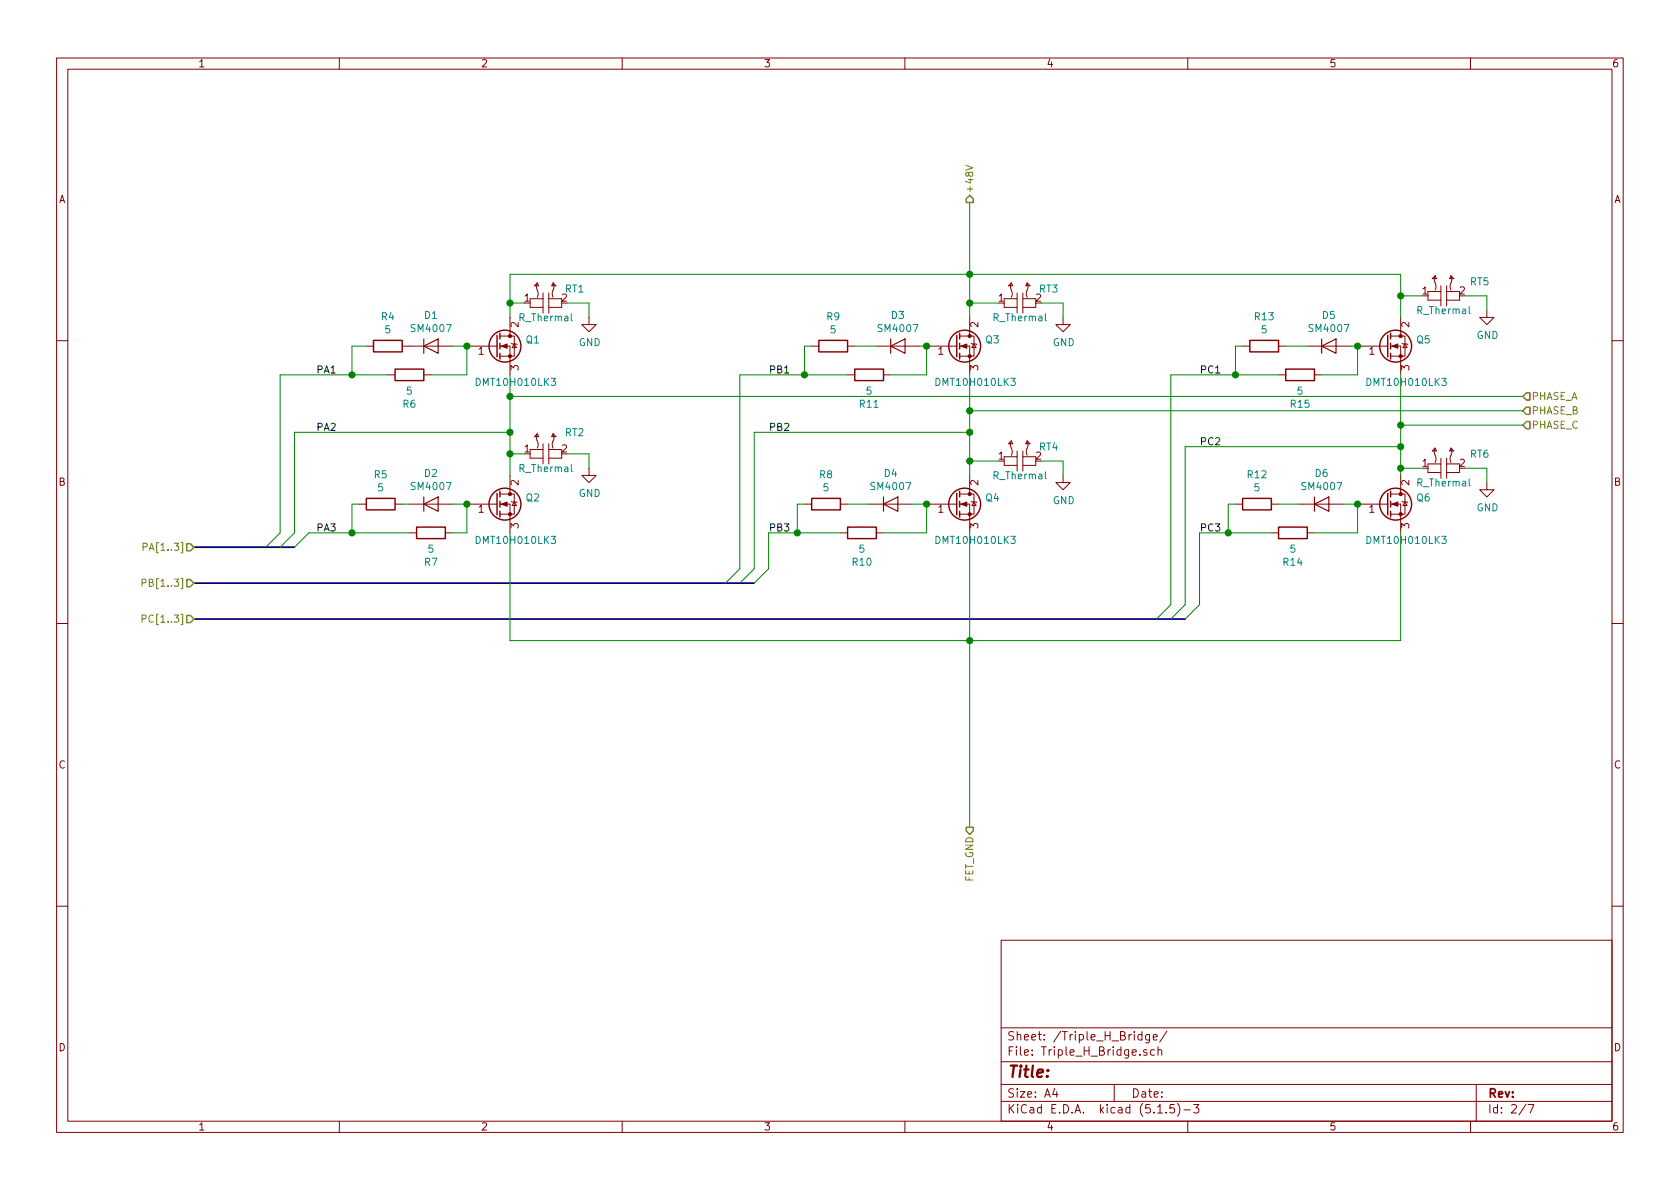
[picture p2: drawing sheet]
<svg xmlns="http://www.w3.org/2000/svg" width="297mm" height="210mm" viewBox="0 0 297 210" stroke-linecap="round" stroke-linejoin="round" font-family="sans-serif">
<g fill="none" stroke="#840000" stroke-width=".18">
<path d="M10 10.3h277v189.9h-277zM12 12.2h273v186.1h-273zM60 10.3v1.9M110 10.3v1.9M160 10.3v1.9M210 10.3v1.9M260 10.3v1.9M88.4 59.4h1.8M90.2 59.4h.7v3.6h-2.5M90.2 56.1v3.3M93.7 52.8h2.3v1.6h-2.3v-.8M94.5 50.5l.5-.5 .2 .5z"/>
<path d="M95 50a2.33 2.33 0 0 0 .1 1.8l-.1 .8M96 51.8v1M96 54.4v1M97 51.8v1M97 54.4v1M97.8 50l.1 .6-.3 1.2 .2 .8M97.8 50l.5 .5h-.8zM99.3 52.8h-2.3v1.6h2.3v-.8M104.1 56.1v1.3h1.3l-1.3 1.3-1.2-1.3h1.2M169.7 59.4h1.7M171.4 59.4h.8v3.6h-2.5M171.4 56.1v3.3"/>
<path d="M177.5 52.8h2.3v1.6h-2.3v-.8M178.3 50.5l.5-.5 .3 .5zM178.8 50a2.33 2.33 0 0 0 .2 1.8l-.2 .8M179.8 51.8v1M179.8 54.4v1M180.8 51.8v1M180.8 54.4v1M181.6 50l.2 .8-.3 1 .1 .8M181.6 50l.5 .5h-.7zM183.1 52.8h-2.3v1.6h2.3v-.8M188 56.1v1.3h1.2l-1.2 1.3-1.3-1.3h1.3M245.9 59.4h1.7"/>
<path d="M247.6 59.4h.8v3.6h-2.5M247.6 56.1v3.3M252.5 51.6h2.3v1.5h-2.3v-.8M253.2 49.3l.5-.5 .3 .5zM253.7 48.8a2.33 2.33 0 0 0 .2 1.8l-.2 .7M254.8 50.5v1.1M254.8 53.1v1M255.8 50.5v1.1M255.8 53.1v1M256.5 48.8l.2 .5-.3 1.2 .1 .8M256.5 48.8l.5 .5h-.7zM258.1 51.6h-2.3v1.5h2.3v-.8"/>
<path d="M262.9 54.9v1.2h1.3l-1.3 1.3-1.3-1.3h1.3M10 60.2h2M64.8 61.2h1.2M68.6 66.3h1.2M71.1 61.2h8.9M74.9 66.3h1.3M82.5 61.2h5.1M87.7 61.2h.2M88.4 61.2h1.8v5.1M90.4 60.7l.2 .1h.7l.1 .2M90.9 60.8l.4 .7h-.7zM93.7 79.5h2.3v1.5h-2.3v-.7"/>
<path d="M94.5 77.2l.5-.5 .2 .5zM95 76.7a2.33 2.33 0 0 0 .1 1.8l-.1 .7M96 78.5v1M97 78.5v1M97.8 76.7l.1 .6-.3 1.2 .2 .7M97.8 76.7l.5 .5h-.8zM99.3 79.5h-2.3v1.5h2.3v-.7M143.5 61.2h1.3M149.9 66.3h1.2M149.9 61.2h1.2M154.9 61.2h7.7M156.2 66.3h1.3"/>
<path d="M163.8 61.2h5.1M169 61.2h.2M169.7 61.2h1.7v5.1M171.7 60.7l.1 .1h.8l.1 .2M172.2 60.8l.4 .7h-.8zM178.3 78.5l.5-.5 .3 .5zM178.8 78a2.33 2.33 0 0 0 .2 1.8l-.2 .7M179.8 79.8v1M180.8 79.8v1M181.6 78l.2 .8-.3 .9 .1 .8M181.6 78l.5 .5h-.7zM219.7 61.2h1.3"/>
<path d="M226.1 66.3h1.2M226.1 61.2h1.2M231.1 61.2h7.7M232.4 66.3h1.3M240 61.2h5.1M245.2 61.2h.2M245.9 61.2h1.7v5.1M247.9 60.7l.1 .1h.8l.1 .2M248.4 60.8l.4 .7h-.8zM253.2 79.8l.5-.6 .3 .6zM253.7 79.2a2.33 2.33 0 0 0 .2 1.8l-.2 .8M256.5 79.2l.2 .6-.3 1.2 .1 .8"/>
<path d="M256.5 79.2l.5 .6h-.7zM285 60.2h2M63.5 89.1h1.3M69.8 89.1h1.3M72.4 94.2h1.3M72.4 89.1h7.6M78.7 94.2h1.3M82.5 89.1h5.1M87.7 89.1h.2M88.4 89.1h1.8v5.1M88.4 87.4h1.8M90.2 87.4h.7v3.5h-2.5"/>
<path d="M90.2 84.1v3.3M90.4 88.6l.2 .2h.7l.1 .1M90.9 88.8l.4 .6h-.7zM96 81v1M97 81v1M104.1 82.8v1.3h1.3l-1.3 1.2-1.2-1.2h1.2M142.2 89.1h1.3M148.6 94.2h1.3M148.6 89.1h1.3M153.7 89.1h7.6M154.9 94.2h1.3M163.8 89.1h5.1"/>
<path d="M169 89.1h.2M169.7 89.1h1.7v5.1M169.7 87.4h1.7M171.4 87.4h.8v3.5h-2.5M171.4 84.1v3.3M171.7 88.6l.1 .2h.8l.1 .1M172.2 88.8l.4 .6h-.8zM177.5 80.8h2.3v1.5h-2.3v-.8M179.8 82.3v1M180.8 82.3v1M183.1 80.8h-2.3v1.5h2.3v-.8M188 84.1v1.2h1.2l-1.2 1.3-1.3-1.3h1.3"/>
<path d="M218.4 89.1h1.3M224.8 94.2h1.3M224.8 89.1h1.3M229.9 89.1h7.6M231.1 94.2h1.3M240 89.1h5.1M245.2 89.1h.2M245.9 89.1h1.7v5.1M245.9 87.4h1.7M247.6 87.4h.8v3.5h-2.5M247.6 84.1v3.3M247.9 88.6l.1 .2h.8l.1 .1"/>
<path d="M248.4 88.8l.4 .6h-.8zM252.5 82h2.3v1.6h-2.3v-.8M254.8 81v1M254.8 83.6v1M255.8 81v1M255.8 83.6v1M258.1 82h-2.3v1.6h2.3v-.8M262.9 85.3v1.3h1.3l-1.3 1.3-1.3-1.3h1.3M10 110.3h2M285 110.3h2M10 160.2h2M177 166.3h108v32h-108z"/>
<path d="M285 160.2h2M60 198.3v1.9M110 198.3v1.9M160 198.3v1.9M177 194.8h108M177 191.8h108M177 187.8h108M177 181.8h108M186.5 192.5l-.4 1h1M186.8 193v1M197 191.8v3M201.9 183l-.4-.1-.3 .3 .1 .6h.6"/>
<path d="M201.9 182.4v1.5M202.8 185.7a.37 .37 0 0 0-.6 .1l.1 .2 .5 .2v.1l-.2 .3-.4-.1M203.3 182.9v1.2l-.3 .3-.4-.1M203.3 183l-.5-.1-.3 .3 .1 .6 .2 .1 .5-.1M203.9 183.4l.7-.1-.1-.3-.4-.1-.2 .2 .1 .7h.5M204.1 185.7l-.4-.1-.3 .3 .1 .6 .2 .1 .4-.1M204.7 196.8h.8M204.7 185.7h.1a.37 .37 0 0 1 .6 .1v.8M204.7 185.1v1.5M206.2 196.7v.1M206.3 182.3l-1.2 2M207.6 195.3h-.7l-.1 .7 .2-.1 .5 .1 .2 .2-.1 .5-.2 .1-.6-.1"/>
<path d="M208.2 195.1a1.71 1.71 0 0 1 0 2.3M209.3 196.3h1.2M210 198.3v1.9M211 195.3h1l-.5 .6 .4 .1v.7l-.2 .1-.7-.1M260 198.3v1.9M261 191.8v6.5M269.8 195.2l-1.2 2M270.2 195.3h1l-.6 1.5"/>
</g>
<g fill="none" stroke="#840000" stroke-width=".25">
<path d="M87.9 59.3v3.8M88.4 58.9v1M169.2 59.3v3.8M169.7 58.9v1M245.4 59.3v3.8M245.9 58.9v1M66 60.2h5.1v2h-5.1zM69.8 65.3h5.1v2h-5.1zM88.4 60.7v1M88.4 62.5v1M144.8 60.2h5.1v2h-5.1zM151.1 65.3h5.1v2h-5.1z"/>
<path d="M169.7 60.7v1M169.7 62.5v1M221 60.2h5.1v2h-5.1zM227.3 65.3h5.1v2h-5.1zM245.9 60.7v1M245.9 62.5v1M64.8 88.1h5v2.1h-5zM73.7 93.2h5v2h-5zM87.9 87.2v3.9M88.4 86.9v1M88.4 88.6v1.1M88.4 90.4v1"/>
<path d="M143.5 88.1h5.1v2.1h-5.1zM149.9 93.2h5v2h-5zM169.2 87.2v3.9M169.7 86.9v1M169.7 88.6v1.1M169.7 90.4v1M219.7 88.1h5.1v2.1h-5.1zM226.1 93.2h5v2h-5zM245.4 87.2v3.9M245.9 86.9v1M245.9 88.6v1.1M245.9 90.4v1"/>
<circle cx="89.3" cy="61.2" r="2.82"/>
<circle cx="170.6" cy="61.2" r="2.82"/>
<circle cx="246.8" cy="61.2" r="2.82"/>
<circle cx="89.3" cy="89.1" r="2.82"/>
<circle cx="170.6" cy="89.1" r="2.82"/>
<circle cx="246.8" cy="89.1" r="2.82"/>
</g>
<g fill="#840000" stroke="#840000" stroke-width=".18">
<path d="M88.6 61.2l1.1-.4v.8z"/>
<path d="M88.6 89.1l1.1-.3v.7z"/>
<path d="M169.9 89.1l1-.3v.7z"/>
<path d="M246.1 89.1l1-.3v.7z"/>
<path d="M246.1 61.2l1-.4v.8z"/>
<path d="M169.9 61.2l1-.4v.8z"/>
<circle cx="90.2" cy="63" r=".28"/>
<circle cx="90.2" cy="59.4" r=".28"/>
<circle cx="90.2" cy="90.9" r=".28"/>
<circle cx="90.2" cy="87.4" r=".28"/>
<circle cx="171.4" cy="90.9" r=".28"/>
<circle cx="171.4" cy="87.4" r=".28"/>
<circle cx="247.6" cy="90.9" r=".28"/>
<circle cx="247.6" cy="87.4" r=".28"/>
<circle cx="247.6" cy="63" r=".28"/>
<circle cx="247.6" cy="59.4" r=".28"/>
<circle cx="171.4" cy="63" r=".28"/>
<circle cx="171.4" cy="59.4" r=".28"/>
</g>
<path d="M74.9 59.9v2.6M157.5 59.9v2.6M233.7 59.9v2.6M74.9 61.2l2.6-1.3v2.6zM157.5 61.2l2.5-1.3v2.6zM233.7 61.2l2.5-1.3v2.6zM74.9 89.1l2.6-1.2v2.5zM74.9 87.9v2.5M156.2 89.1l2.5-1.2v2.5zM156.2 87.9v2.5M232.4 89.1l2.5-1.2v2.5zM232.4 87.9v2.5" fill="none" stroke="#840000" stroke-width=".2"/>
<path d="M34.3 96.8h17.8M34.3 109.5h175.2M34.3 103.1h99" fill="none" stroke="#000084" stroke-width=".3"/>
<g fill="none" stroke="#008400" stroke-width=".18">
<path d="M171.4 35.8v20.3M90.2 56.1v-7.6h157.4v7.6M90.2 53.6h2.5M100.3 53.6h3.8v2.5M171.4 53.6h5.1M184.1 53.6h3.9v2.5M247.6 52.3h3.9M259.1 52.3h3.8v2.6M64.8 61.2h-2.6v5.1M68.6 66.3h-19.1v27.9l-2.5 2.6M80 61.2h2.5v5.1h-6.3M90.2 66.3v17.8"/>
<path d="M90.2 76.4h-38.1v17.8l-2.6 2.6M90.2 70.1h179M143.5 61.2h-1.3v5.1M149.9 66.3h-19.1v34.3l-2.5 2.5M151.1 61.2h3.8M162.6 61.2h1.2v5.1h-6.3M171.4 76.4h-38.1v24.2l-2.5 2.5M171.4 66.3v17.8M171.4 72.6h97.8M219.7 61.2h-1.3v5.1M226.1 66.3h-19.1v40.6l-2.5 2.6M227.3 61.2h3.8"/>
<path d="M238.8 61.2h1.2v5.1h-6.3M247.6 66.3v17.8M247.6 75.2h21.6M247.6 79h-38.1v27.9l-2.5 2.6M63.5 89.1h-1.3v5.1M71.1 89.1h1.3M72.4 94.2h-17.8l-2.5 2.6M80 89.1h2.5v5.1h-2.5M90.2 94.2v19.1h157.4v-19.1M90.2 80.3h2.5M100.3 80.3h3.8v2.5M142.2 89.1h-1.2v5.1"/>
<path d="M148.6 94.2h-12.7v6.4l-2.6 2.5M149.9 89.1h3.8M161.3 89.1h2.5v5.1h-7.6M171.4 81.5h5.1M171.4 94.2v52.1M184.1 81.5h3.9v2.6M218.4 89.1h-1.2v5.1M224.8 94.2h-12.7v12.7l-2.6 2.6M226.1 89.1h3.8M237.5 89.1h2.5v5.1h-7.6M247.6 82.8h3.9M259.1 82.8h3.8v2.5"/>
</g>
<path d="M171.4 34.5l.7 .7v.6h-1.3v-.6zM269.2 70.1l.7-.6h.6v1.2h-.6zM269.9 72h.6v1.3h-.6l-.7-.7zM269.9 74.5h.6v1.3h-.6l-.7-.6zM33 96.1h.7l.6 .7-.6 .6h-.7zM33 102.5h.7l.6 .6-.6 .7h-.7zM33 108.8h.7l.6 .7-.6 .6h-.7zM170.8 146.3h1.3v.6l-.7 .7-.6-.7z" fill="none" stroke="#848400" stroke-width=".25"/>
<path d="M170.7 29.2l1.3 .5-1.3 .4M25.3 96.7h.6l.1-.2v-.3l-.2-.1h-.5v1.2M25.1 103.1l.6-.1 .1-.5-.2-.1h-.5v1.3M25.1 109.4h.6l.1-.5-.2-.1h-.5v1.2" fill="none" stroke="#848400" stroke-width=".18"/>
<g fill="#008400" stroke="#008400" stroke-width=".25">
<circle cx="171.5" cy="53.6" r=".51"/>
<circle cx="62.2" cy="66.3" r=".51"/>
<circle cx="240" cy="89.1" r=".51"/>
<circle cx="171.5" cy="81.5" r=".51"/>
<circle cx="163.8" cy="89.1" r=".51"/>
<circle cx="247.7" cy="82.8" r=".51"/>
<circle cx="171.5" cy="113.3" r=".51"/>
<circle cx="247.7" cy="52.3" r=".51"/>
<circle cx="82.6" cy="89.1" r=".51"/>
<circle cx="247.7" cy="79" r=".51"/>
<circle cx="82.6" cy="61.2" r=".51"/>
<circle cx="90.2" cy="76.4" r=".51"/>
<circle cx="171.5" cy="72.6" r=".51"/>
<circle cx="240" cy="61.2" r=".51"/>
<circle cx="90.2" cy="80.3" r=".51"/>
<circle cx="90.2" cy="70.1" r=".51"/>
<circle cx="163.8" cy="61.2" r=".51"/>
<circle cx="141" cy="94.2" r=".51"/>
<circle cx="90.2" cy="53.6" r=".51"/>
<circle cx="217.2" cy="94.2" r=".51"/>
<circle cx="171.5" cy="76.4" r=".51"/>
<circle cx="62.2" cy="94.2" r=".51"/>
<circle cx="218.4" cy="66.3" r=".51"/>
<circle cx="247.7" cy="75.2" r=".51"/>
<circle cx="171.5" cy="48.5" r=".51"/>
<circle cx="142.2" cy="66.3" r=".51"/>
</g>
<text font-size="2.8" fill="#840000" x="178" y="190.5">Title:</text>
<g font-size="2.1" fill="#840000">
<text x="178" y="184">Sheet: /Triple_H_Bridge/</text>
<text x="178" y="186.7">File: Triple_H_Bridge.sch</text>
<text x="178" y="196.9">KiCad E.D.A. kicad (5.1.5)-3</text>
<text x="178" y="194.1">Size: A4</text>
<text x="200" y="194.1">Date:</text>
<text x="263" y="194.1">Rev:</text>
<text x="263" y="196.9">Id: 2/7</text>
</g>
<g font-size="1.8" fill="#840000">
<text x="35" y="11.9">1</text>
<text x="85" y="11.9">2</text>
<text x="135" y="11.9">3</text>
<text x="185" y="11.9">4</text>
<text x="235" y="11.9">5</text>
<text x="285" y="11.9">6</text>
<text x="10.4" y="35.9">A</text>
<text x="285.4" y="35.9">A</text>
<text x="92.7" y="53.3">1</text>
<text x="99.3" y="53.3">2</text>
<text x="176.6" y="53.3">1</text>
<text x="183.2" y="53.3">2</text>
<text x="251.5" y="52.1">1</text>
<text x="258.1" y="52.1">2</text>
<text x="91.7" y="57.9" transform="rotate(-90 91.7 57.9)">2</text>
<text x="173" y="57.9" transform="rotate(-90 173 57.9)">2</text>
<text x="249.2" y="57.9" transform="rotate(-90 249.2 57.9)">2</text>
<text x="84.6" y="62.7">1</text>
<text x="91.7" y="65.5" transform="rotate(-90 91.7 65.5)">3</text>
<text x="165.9" y="62.7">1</text>
<text x="173" y="65.5" transform="rotate(-90 173 65.5)">3</text>
<text x="242.1" y="62.7">1</text>
<text x="249.2" y="65.5" transform="rotate(-90 249.2 65.5)">3</text>
<text x="92.7" y="80">1</text>
<text x="99.3" y="80">2</text>
<text x="176.6" y="81.3">1</text>
<text x="183.2" y="81.3">2</text>
<text x="251.5" y="82.5">1</text>
<text x="258.1" y="82.5">2</text>
<text x="10.4" y="85.9">B</text>
<text x="91.7" y="85.8" transform="rotate(-90 91.7 85.8)">2</text>
<text x="173" y="85.8" transform="rotate(-90 173 85.8)">2</text>
<text x="249.2" y="85.8" transform="rotate(-90 249.2 85.8)">2</text>
<text x="285.4" y="85.9">B</text>
<text x="84.6" y="90.7">1</text>
<text x="91.7" y="93.4" transform="rotate(-90 91.7 93.4)">3</text>
<text x="165.9" y="90.7">1</text>
<text x="173" y="93.4" transform="rotate(-90 173 93.4)">3</text>
<text x="242.1" y="90.7">1</text>
<text x="249.2" y="93.4" transform="rotate(-90 249.2 93.4)">3</text>
<text x="10.4" y="135.9">C</text>
<text x="285.4" y="135.9">C</text>
<text x="10.4" y="185.9">D</text>
<text x="285.4" y="185.9">D</text>
<text x="35" y="199.9">1</text>
<text x="85" y="199.9">2</text>
<text x="135" y="199.9">3</text>
<text x="185" y="199.9">4</text>
<text x="235" y="199.9">5</text>
<text x="285" y="199.9">6</text>
</g>
<g font-size="1.8" fill="#848400">
<text x="172.1" y="34.3" transform="rotate(-90 172.1 34.3)">+48V</text>
<text x="270.8" y="70.7">PHASE_A</text>
<text x="270.8" y="73.3">PHASE_B</text>
<text x="270.8" y="75.8">PHASE_C</text>
<text x="26.2" y="97.4">PA[1..3]</text>
<text x="26.2" y="103.8">PB[1..3]</text>
<text x="26.2" y="110.1">PC[1..3]</text>
<text x="172.1" y="156.1" transform="rotate(-90 172.1 156.1)">FET_GND</text>
</g>
<g font-size="1.8" fill="#008484">
<text x="99.9" y="51.7">RT1</text>
<text x="183.7" y="51.7">RT3</text>
<text x="259.9" y="50.5">RT5</text>
<text x="67.5" y="56.6">R4</text>
<text x="68.1" y="58.9">5</text>
<text x="72.9" y="58.7">SM4007</text>
<text x="75.1" y="56.4">D1</text>
<text x="91.9" y="56.8">R_Thermal</text>
<text x="146.2" y="56.6">R9</text>
<text x="146.8" y="58.9">5</text>
<text x="155.5" y="58.7">SM4007</text>
<text x="157.6" y="56.4">D3</text>
<text x="175.8" y="56.8">R_Thermal</text>
<text x="221.9" y="56.6">R13</text>
<text x="223" y="58.9">5</text>
<text x="231.7" y="58.7">SM4007</text>
<text x="233.8" y="56.4">D5</text>
<text x="250.7" y="55.5">R_Thermal</text>
<text x="261.1" y="59.9">GND</text>
<text x="93" y="60.7">Q1</text>
<text x="102.3" y="61.2">GND</text>
<text x="174.3" y="60.7">Q3</text>
<text x="186.1" y="61.2">GND</text>
<text x="250.5" y="60.7">Q5</text>
<text x="71.9" y="69.8">5</text>
<text x="84.5" y="68.2">DMT10H010LK3</text>
<text x="153.2" y="69.8">5</text>
<text x="165.8" y="68.2">DMT10H010LK3</text>
<text x="229.4" y="69.8">5</text>
<text x="242" y="68.2">DMT10H010LK3</text>
<text x="71.3" y="72.1">R6</text>
<text x="99.9" y="77.1">RT2</text>
<text x="152" y="72.1">R11</text>
<text x="228.2" y="72.1">R15</text>
<text x="91.9" y="83.5">R_Thermal</text>
<text x="183.7" y="79.7">RT4</text>
<text x="259.9" y="80.9">RT6</text>
<text x="66.2" y="84.6">R5</text>
<text x="66.8" y="86.9">5</text>
<text x="72.9" y="86.7">SM4007</text>
<text x="75.1" y="84.3">D2</text>
<text x="93" y="88.7">Q2</text>
<text x="102.3" y="87.9">GND</text>
<text x="144.9" y="84.6">R8</text>
<text x="145.6" y="86.9">5</text>
<text x="154.2" y="86.7">SM4007</text>
<text x="156.4" y="84.3">D4</text>
<text x="174.3" y="88.7">Q4</text>
<text x="175.8" y="84.8">R_Thermal</text>
<text x="186.1" y="89.1">GND</text>
<text x="220.6" y="84.6">R12</text>
<text x="221.8" y="86.9">5</text>
<text x="230.4" y="86.7">SM4007</text>
<text x="232.6" y="84.3">D6</text>
<text x="250.5" y="88.7">Q6</text>
<text x="250.7" y="86">R_Thermal</text>
<text x="261.1" y="90.4">GND</text>
<text x="75.1" y="100">R7</text>
<text x="75.7" y="97.7">5</text>
<text x="84.5" y="96.2">DMT10H010LK3</text>
<text x="150.8" y="100">R10</text>
<text x="151.9" y="97.7">5</text>
<text x="165.8" y="96.2">DMT10H010LK3</text>
<text x="226.9" y="100">R14</text>
<text x="228.1" y="97.7">5</text>
<text x="242" y="96.2">DMT10H010LK3</text>
</g>
<g font-size="1.8">
<text x="55.9" y="66">PA1</text>
<text x="135.9" y="66">PB1</text>
<text x="212.1" y="66">PC1</text>
<text x="55.9" y="76.2">PA2</text>
<text x="135.9" y="76.2">PB2</text>
<text x="212.1" y="78.7">PC2</text>
<text x="55.9" y="94">PA3</text>
<text x="135.9" y="94">PB3</text>
<text x="212.1" y="94">PC3</text>
</g>
</svg>
